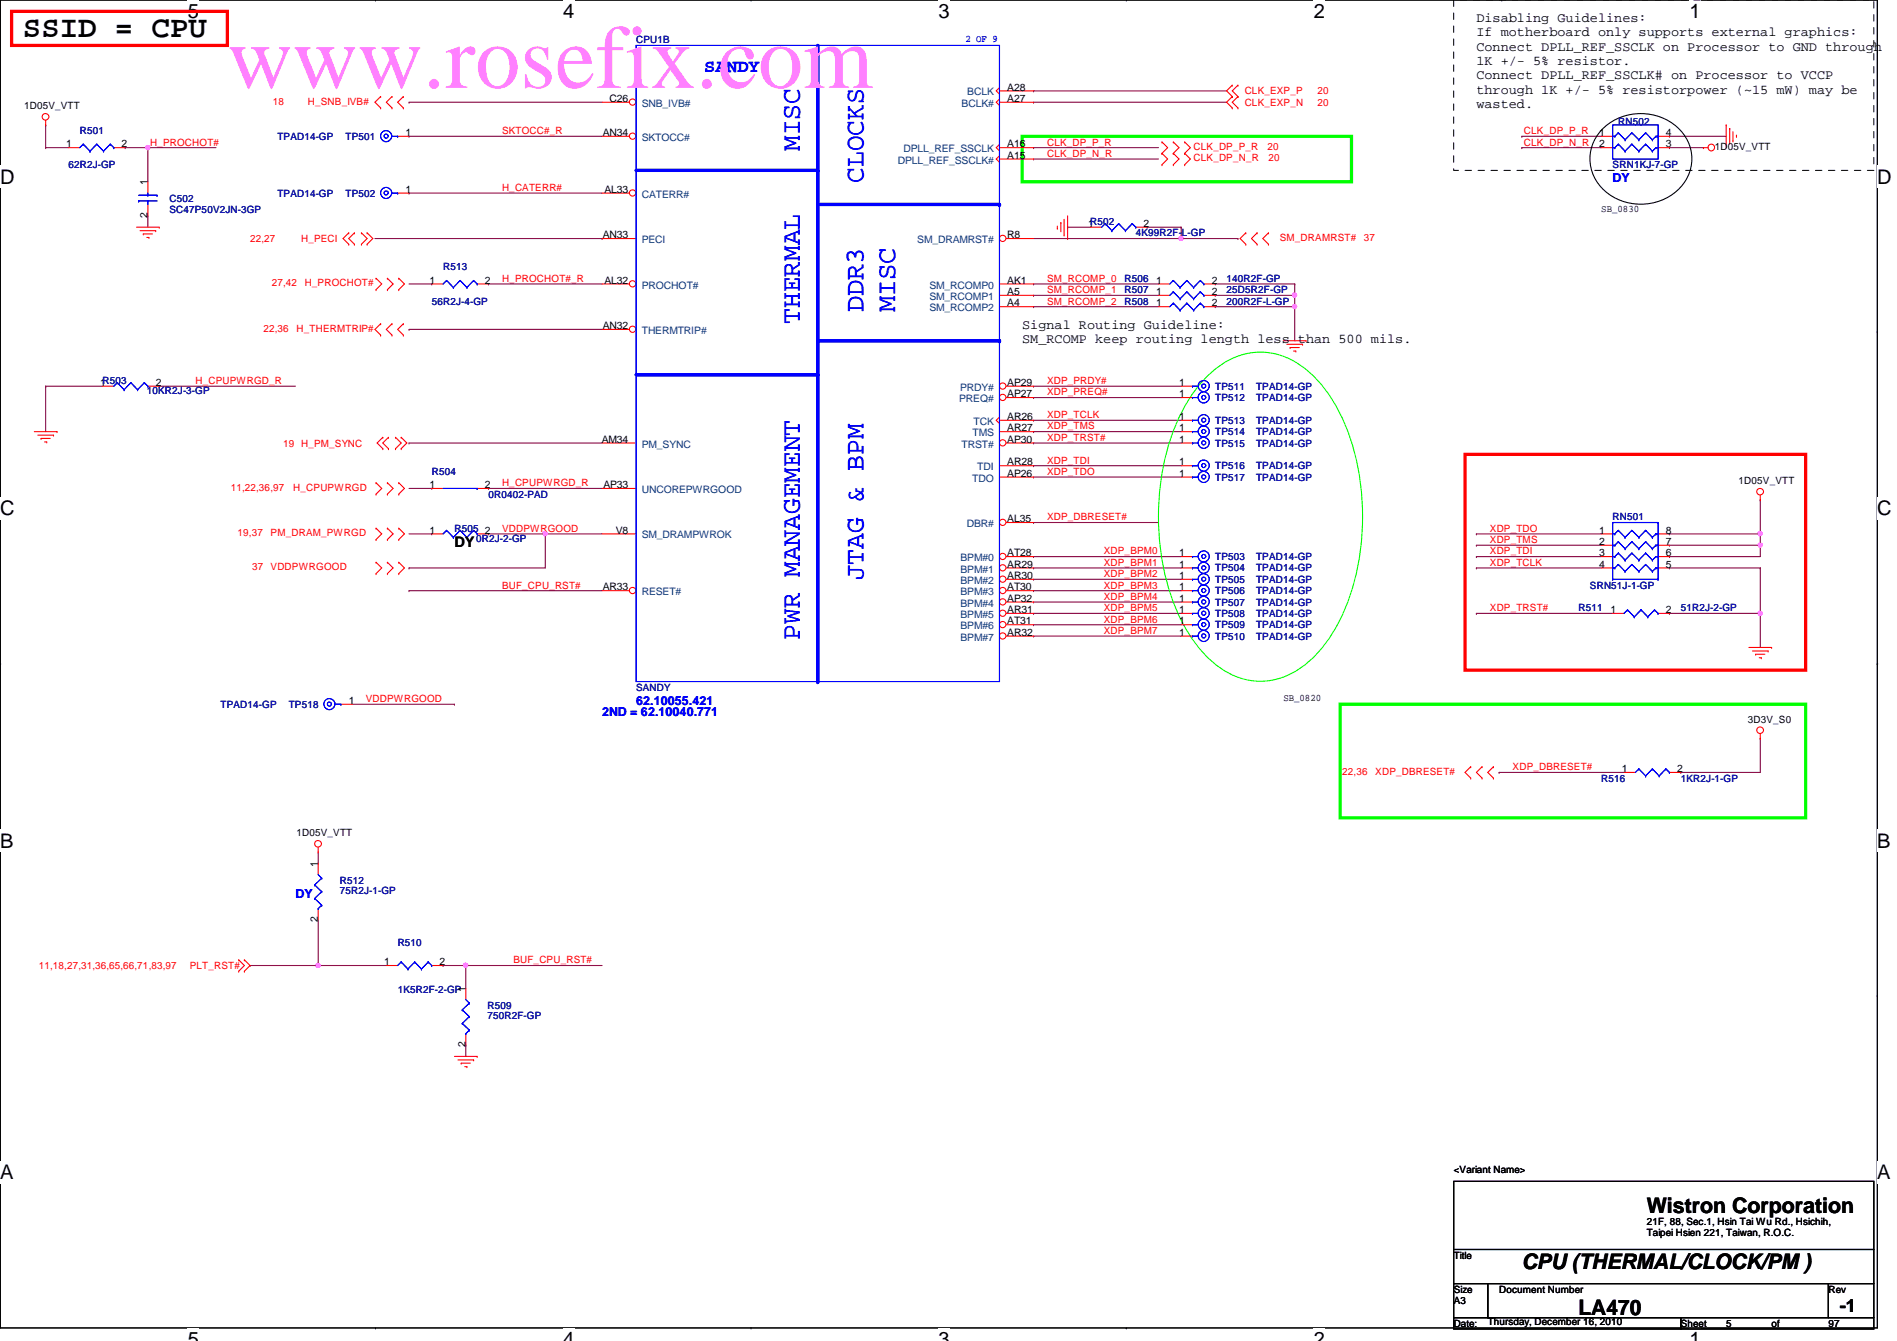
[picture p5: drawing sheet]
<svg xmlns="http://www.w3.org/2000/svg" width="297mm" height="210mm" viewBox="0 0 297 210" stroke-linecap="round" stroke-linejoin="round" font-family="sans-serif">
<path d="M0 0h294v207.9h-294z" fill="none" stroke="#000" stroke-width=".17"/>
<g fill="#fff">
<path d="M29.4 0h1.8v3.5h-1.8z"/>
<path d="M29.4 207.9h1.8v2h-1.8z"/>
</g>
<path d="M58.8 0h.1M58.8 207.9h.1" fill="none" stroke="#000" stroke-width=".17"/>
<g fill="#fff">
<path d="M88.2 0h1.7v3.5h-1.7z"/>
<path d="M88.2 207.9h1.7v2h-1.7z"/>
</g>
<path d="M117.6 0h.1M117.6 207.9h.1" fill="none" stroke="#000" stroke-width=".17"/>
<g fill="#fff">
<path d="M147 0h1.7v3.5h-1.7z"/>
<path d="M147 207.9h1.7v2h-1.7z"/>
</g>
<path d="M176.4 0h.1M176.4 207.9h.1" fill="none" stroke="#000" stroke-width=".17"/>
<g fill="#fff">
<path d="M205.7 0h1.8v3.5h-1.8z"/>
<path d="M205.7 207.9h1.8v2h-1.8z"/>
</g>
<path d="M235.2 0h.1M235.2 207.9h.1" fill="none" stroke="#000" stroke-width=".17"/>
<g fill="#fff">
<path d="M264.5 0h1.8v3.5h-1.8z"/>
<path d="M264.5 207.9h1.8v2h-1.8z"/>
<path d="M0 26h2.3v3.4h-2.3z"/>
<path d="M294 26h2.2v3.4h-2.2z"/>
<path d="M0 77.9h2.3v3.5h-2.3z"/>
<path d="M294 77.9h2.2v3.5h-2.2z"/>
</g>
<path d="M0 51.9h.1M294 51.9h.1" fill="none" stroke="#000" stroke-width=".17"/>
<g fill="#fff">
<path d="M0 129.9h2.1v3.4h-2.1z"/>
<path d="M294 129.9h2v3.4h-2z"/>
</g>
<path d="M0 103.9h.1M294 103.9h.1" fill="none" stroke="#000" stroke-width=".17"/>
<path d="M0 103.9h.1M294 103.9h.1" fill="none" stroke="#000" stroke-width=".16"/>
<g fill="#fff">
<path d="M0 181.8h2.1v3.5h-2.1z"/>
<path d="M294 181.8h2v3.5h-2z"/>
</g>
<path d="M0 155.9h.1M294 155.9h.1" fill="none" stroke="#000" stroke-width=".17"/>
<path d="M64 69.3h.1M64 69.3h30.3M64 83.6h3.6M67.6 83.6h.1M85.4 83.6h.1M85.4 83.6h8.9" fill="none" stroke="#800040" stroke-width=".17"/>
<circle cx="85.4" cy="83.5" r=".32" fill="#f0f"/>
<circle cx="85.4" cy="83.5" r=".32" fill="none" stroke="#f0f" stroke-width=".17"/>
<g fill="none" stroke="#800040" stroke-width=".17">
<path d="M64 21.3h.1M64 30.2h.1M64 21.3h30.3M64 30.2h30.3M64 51.6h.1M64 51.6h30.3M64 44.4h3.6M67.6 44.4h.1M161.8 44.4h.1M161.8 46.2h.1M161.8 48h.1M161.8 44.4h19.6"/>
<path d="M161.8 46.2h19.6M161.8 48h19.6M190.3 44.4h.1M190.3 46.2h.1M190.3 48h.1M190.3 44.4h12.4M190.3 48h12.4M202.7 44.4h.1M202.7 48h.1M202.7 44.4v1.8h-12.4M202.7 48v5.3"/>
</g>
<circle cx="202.7" cy="48" r=".32" fill="#f0f"/>
<circle cx="202.7" cy="48" r=".32" fill="none" stroke="#f0f" stroke-width=".17"/>
<path d="M202.7 46.2h.1M202.7 46.2v1.8" fill="none" stroke="#800040" stroke-width=".17"/>
<circle cx="202.7" cy="46.2" r=".32" fill="#f0f"/>
<circle cx="202.7" cy="46.2" r=".32" fill="none" stroke="#f0f" stroke-width=".17"/>
<path d="M231.2 96h.1M231.2 88.9h.1M231.2 96h21.3M231.2 88.9h19.5M261.4 88.9h.1M261.4 88.9h14.2M275.6 96h.1M275.6 96v5.3" fill="none" stroke="#800040" stroke-width=".17"/>
<circle cx="275.6" cy="96" r=".32" fill="#f0f"/>
<circle cx="275.6" cy="96" r=".32" fill="none" stroke="#f0f" stroke-width=".17"/>
<path d="M261.4 87.1h.1M275.6 85.3h.1M275.6 85.3v1.8h-14.2" fill="none" stroke="#800040" stroke-width=".17"/>
<circle cx="275.6" cy="85.3" r=".32" fill="#f0f"/>
<circle cx="275.6" cy="85.3" r=".32" fill="none" stroke="#f0f" stroke-width=".17"/>
<path d="M261.4 85.3h.1M275.6 83.6h.1M275.6 83.6v1.7h-14.2" fill="none" stroke="#800040" stroke-width=".17"/>
<circle cx="275.6" cy="83.5" r=".32" fill="#f0f"/>
<circle cx="275.6" cy="83.5" r=".32" fill="none" stroke="#f0f" stroke-width=".17"/>
<g fill="none" stroke="#800040" stroke-width=".17">
<path d="M7.2 19.6h.1M7.2 19.6v3.5M161.8 14.2h.1M161.8 16h.1M161.8 14.2h30.3M161.8 16h30.3M7.2 23.1h.1M7.2 23.1h3.5M23.2 23.1h.1M23.2 23.1h10.6M161.8 24.9h.1M161.8 23.1h.1"/>
<path d="M161.8 23.1h19.6M161.8 24.9h19.6M76.5 44.4h.1M76.5 44.4h17.8M7.2 60.5h.1M7.2 60.5h8.8M7.2 60.5v7.1M24.9 60.5h.1M24.9 60.5h21.4M64 76.5h3.6M67.6 76.5h.1M76.5 76.5h.1"/>
<path d="M76.5 76.5h17.8M161.8 60.5h.1M161.8 62.2h.1M161.8 65.8h.1M161.8 67.6h.1M161.8 69.3h.1M161.8 72.9h.1M161.8 74.7h.1M161.8 60.5h23.2M161.8 62.2h23.2M161.8 65.8h23.2M161.8 67.6h23.2"/>
<path d="M161.8 69.3h23.2M161.8 72.9h23.2M161.8 74.7h23.2M275.6 78.2h.1M275.6 78.2v5.4h-14.2M64 92.5h.1M64 92.5h30.3M161.8 81.8h.1M161.8 88.9h.1M161.8 90.7h.1M161.8 92.5h.1M161.8 87.1h.1"/>
<path d="M161.8 94.2h.1M161.8 96h.1M161.8 97.8h.1M161.8 99.6h.1M161.8 81.8h19.6M161.8 96h23.2M161.8 92.5h23.2M161.8 88.9h23.2M161.8 90.7h23.2M161.8 87.1h23.2M161.8 94.2h23.2M161.8 97.8h23.2"/>
<path d="M161.8 99.6h23.2M261.4 83.6h.1M261.4 96h.1M275.6 88.9h.1M275.6 88.9v7.1h-14.2M69.4 151.1h.1M69.4 151.1h24.9M72.9 151.1h.1M72.9 151.1v3.6M72.9 163.6h.1M72.9 163.6v1.8"/>
</g>
<circle cx="72.9" cy="151.1" r=".32" fill="#f0f"/>
<circle cx="72.9" cy="151.1" r=".32" fill="none" stroke="#f0f" stroke-width=".17"/>
<path d="M161.8 37.3h23.2M185 37.3h.1M64 88.9h.1M76.5 83.6h.1M76.5 83.6h8.9M85.4 83.6h.1M85.4 83.6v5.3h-21.4" fill="none" stroke="#800040" stroke-width=".17"/>
<circle cx="184.9" cy="37.3" r=".32" fill="#f0f"/>
<circle cx="184.9" cy="37.3" r=".32" fill="none" stroke="#f0f" stroke-width=".17"/>
<g fill="none" stroke="#800040" stroke-width=".17">
<path d="M23.2 33.8h.1M23.2 23.1h.1M23.2 23.1v5.3M23.2 33.8v1.8M167.2 35.6h.1M167.2 35.6h3.5M179.6 35.6h.1M179.6 35.6h5.4M185 35.6h.1M185 35.6v1.7h8.8M193.8 37.3h.1M238.3 21.3h.1"/>
<path d="M238.3 23.1h.1M238.3 21.3h12.4M238.3 23.1h12.4M261.4 21.3h.1M261.4 23.1h.1M261.4 21.3h8.9M261.4 23.1h5.3M275.6 115.6h.1M275.6 115.6v5.3h-12.4M234.7 120.9h.1M234.7 120.9h19.6M263.2 120.9h.1"/>
</g>
<circle cx="23.1" cy="23.1" r=".32" fill="#f0f"/>
<circle cx="23.1" cy="23.1" r=".32" fill="none" stroke="#f0f" stroke-width=".17"/>
<path d="M19.6 23.1h.1M19.6 23.1h3.6M58.7 37.3h35.6M94.3 37.3h.1M231.2 87.1h.1M231.2 83.6h.1M231.2 85.3h.1M231.2 87.1h19.5M231.2 83.6h19.5M231.2 85.3h19.5M49.8 151.1h.1M49.8 151.1h10.7" fill="none" stroke="#800040" stroke-width=".17"/>
<circle cx="49.8" cy="151.1" r=".32" fill="#f0f"/>
<circle cx="49.8" cy="151.1" r=".32" fill="none" stroke="#f0f" stroke-width=".17"/>
<path d="M64 16h.1M64 16h30.3M55.2 110.2h16M71.2 110.2h.1M49.8 135.1h.1M49.8 133.3v1.8M39.2 151.1h.1M39.2 151.1h10.6M49.8 151.1h.1M49.8 144v7.1" fill="none" stroke="#800040" stroke-width=".17"/>
<g fill="none" stroke="#f00" stroke-width=".17">
<path d="M7.2 19.6h.1M7.2 18.8v.8M59.6 16.9h.1M59.6 15.1h.1M59.6 15.1l-.9 .9 .9 .9M61.4 15.1h.1M61.4 16.9h.1M61.4 15.1l-.9 .9 .9 .9M63.2 16.9h.1M63.2 15.1h.1M63.2 15.1l-.9 .9 .9 .9M193 13.3h.1"/>
<path d="M193 15.1h.1M193 16.9h.1M193 13.3l-.9 .9 .9 .9M193 15.1l-.9 .9 .9 .9M193.8 15.1h.1M193.8 13.3h.1M193.8 16.9h.1M193.8 13.3l-.8 .9 .8 .9M193.8 15.1l-.8 .9 .8 .9M270.3 19.6h.1M270.3 19.6v3.5M10.7 23.1h1.8"/>
<path d="M17.8 23.1h1.8M21.4 35.6h3.5M21.9 36.1h2.5M22.4 36.6h.1M22.4 36.6h1.5M23 37.2h.3M23.3 37.2h.1M24.4 36.1h.1M24.9 35.6h.1M54.6 38.2h.1M54.6 36.4h.1M54.6 36.4l-.9 .9 .9 .9"/>
<path d="M55.5 36.4h.1M55.5 38.2h.1M55.5 36.4l-.9 .9 .9 .9M56.6 38.2h.1M56.6 36.4h.1M56.6 36.4l.9 .9-.9 .9M57.5 38.2h.1M57.5 36.4h.1M57.5 36.4l.9 .9-.9 .9M165.6 35.7h.1M165.6 35.4v.3M166.1 34.8h.1"/>
<path d="M166.1 34.8v1.5M166.6 36.8h.1M166.6 34.3v2.5M167.2 37.3h.1M167.2 33.8v3.5M170.7 35.6h1.8M177.8 35.6h1.8M181.9 25.8h.1M181.9 24h.1M181.9 22.2h.1M181.9 22.2l.9 .9-.9 .9M181.9 24l.9 .9-.9 .9"/>
<path d="M183.7 24h.1M183.7 25.8h.1M183.7 22.2h.1M183.7 24l.9 .9-.9 .9M183.7 22.2l.9 .9-.9 .9M185.5 25.8h.1M185.5 24h.1M185.5 22.2h.1M185.5 22.2l.9 .9-.9 .9M185.5 24l.9 .9-.9 .9M195.1 36.4h.1M195.1 38.2h.1"/>
<path d="M195.1 36.4l-.9 .9 .9 .9M196.8 38.2h.1M196.8 36.4h.1M196.8 36.4l-.8 .9 .8 .9M198.6 36.4h.1M198.6 38.2h.1M198.6 36.4l-.9 .9 .9 .9M250.7 23.1h1.8M250.7 21.3h1.8M259.6 23.1h1.8M259.6 21.3h1.8M266.7 23.1h.1"/>
<path d="M266.7 23.1h.8M270.8 20.1h.1M270.8 20.1v2.5M271.4 22.1h.1M271.4 20.6v1.5M271.9 21.2h.1M271.9 21.2v.3M58.9 45.3h.1M58.9 43.6h.1M58.9 43.6l.9 .8-.9 .9M59.6 52.5h.1M59.6 50.7h.1"/>
<path d="M59.6 50.7l-.9 .9 .9 .9M60.7 43.6h.1M60.7 45.3h.1M60.7 43.6l.8 .8-.8 .9M61.4 50.7h.1M61.4 52.5h.1M61.4 50.7l-.9 .9 .9 .9M62.4 45.3h.1M62.4 43.6h.1M62.4 43.6l.9 .8-.9 .9M63.2 52.5h.1M63.2 50.7h.1"/>
<path d="M63.2 50.7l-.9 .9 .9 .9M156.5 46.2h5.3M156.5 48h5.3M181.4 46.2h1.8M188.5 46.2h1.8M201 53.3h3.5M201.5 53.9h2.5M202 54.4h.1M202 54.4h1.5M202.6 54.9h.3M202.9 54.9h.1M204 53.9h.1"/>
<path d="M204.5 53.3h.1M5.4 67.6h3.5M5.9 68.1h2.5M6.4 68.6h.1M6.4 68.6h1.5M7 69.2h.3M7.3 69.2h.1M8.4 68.1h.1M8.9 67.6h.1M58.9 77.3h.1M58.9 75.6h.1M58.9 75.6l.9 .9-.9 .8"/>
<path d="M59.9 70.2h.1M59.9 68.5h.1M59.9 68.5l-.8 .8 .8 .9M60.7 75.6h.1M60.7 77.3h.1M60.7 75.6l.8 .9-.8 .8M60.8 68.5h.1M60.8 70.2h.1M60.8 68.5l-.9 .8 .9 .9M61.9 70.2h.1M61.9 68.5h.1M61.9 68.5l.9 .8-.9 .9"/>
<path d="M62.4 77.3h.1M62.4 75.6h.1M62.4 75.6l.9 .9-.9 .8M62.8 70.2h.1M62.8 68.5h.1M62.8 68.5l.9 .8-.9 .9M67.6 76.5h1.8M74.7 76.5h1.8M185 60.5h1.7M185 72.9h1.7M275.6 78.2h.1M275.6 77.5v.7"/>
<path d="M58.9 84.5h.1M58.9 82.7h.1M58.9 89.8h.1M58.9 88h.1M58.9 82.7l.9 .9-.9 .9M58.9 88l.9 .9-.9 .9M60.7 82.7h.1M60.7 84.5h.1M60.7 88h.1M60.7 89.8h.1M60.7 82.7l.8 .9-.8 .9M60.7 88l.8 .9-.8 .9"/>
<path d="M62.4 84.5h.1M62.4 82.7h.1M62.4 89.8h.1M62.4 88h.1M62.4 82.7l.9 .9-.9 .9M62.4 88l.9 .9-.9 .9M185 96h1.7M185 92.5h1.7M185 88.9h1.7M252.5 96h1.8M259.6 96h1.8M53.4 110.2h1.8"/>
<path d="M273.9 101.3h3.5M274.4 101.9h2.5M274.9 102.4h.1M274.9 102.4h1.4M275.5 103h.3M275.6 115.6h.1M275.6 114.9v.7M275.8 103h.1M276.9 101.9h.1M277.4 101.3h.1M49.8 133.3h.1M49.8 132.6v.7"/>
<path d="M230.3 121.8h.1M230.3 120h.1M230.3 120l-.9 .9 .9 .9M232.1 120h.1M232.1 121.8h.1M232.1 120l-.9 .9 .9 .9M233.8 121.8h.1M233.8 120h.1M233.8 120l-.8 .9 .8 .9M37.4 152h.1M37.4 150.2h.1M37.4 150.2l.9 .9-.9 .9"/>
<path d="M38.3 150.2h.1M38.3 152h.1M38.3 150.2l.9 .9-.9 .9M71.2 165.4h3.5M71.7 165.9h2.5M72.2 166.4h.1M72.2 166.4h1.5M72.8 167h.3M73.1 167h.1M74.2 165.9h.1M74.7 165.4h.1"/>
<circle cx="7.1" cy="18.3" r=".52"/>
<circle cx="268" cy="23.1" r=".52"/>
<circle cx="275.6" cy="77" r=".52"/>
<circle cx="275.6" cy="114.3" r=".52"/>
<circle cx="49.8" cy="132.1" r=".52"/>
</g>
<path d="M250.9 20.2a8.5 8.5 0 0 1 13.3 1.7 6.7 6.7 0 0 1-2.9 8.9 8.4 8.4 0 0 1-11.6-2.9 6.5 6.5 0 0 1 1.2-7.7zM227.6 184.9h65.8v10.7h-65.8zM227.6 195.6h65.8v5.3h-65.8zM227.6 200.9h5.4v5.3h-5.4zM227.6 206.2h35.6v1.8h-35.6zM233 200.9h53.3v5.3h-53.3zM263.2 206.2h30.2v1.8h-30.2zM286.3 200.9h7.1v5.3h-7.1z" fill="none" stroke="#000" stroke-width=".17"/>
<path d="M1.8 1.8h33.8v5.3h-33.8zM229.4 71.1h53.3v33.8h-53.3z" fill="none" stroke="#f00" stroke-width=".51"/>
<path d="M160.1 21.3h51.5v7.1h-51.5zM209.8 110.2h72.9v17.8h-72.9z" fill="none" stroke="#0f0" stroke-width=".51"/>
<path d="M227.6 0h65.8v26.7h-65.8z" fill="none" stroke="#000" stroke-width=".16" stroke-dasharray="1 1 1 1 1 1 1 1"/>
<path d="M188.6 59.4a11.5 11.5 0 0 1 11.5-3.9 15.9 15.9 0 0 1 9 7.9 37.9 37.9 0 0 1 3.4 26 27.6 27.6 0 0 1-6.3 13 11.5 11.5 0 0 1-11.6 3.9 15.9 15.9 0 0 1-9-8 38 38 0 0 1-3.3-26 27.6 27.6 0 0 1 6.3-12.9z" fill="none" stroke="#0f0" stroke-width=".17"/>
<g fill="none" stroke="#00f" stroke-width=".17">
<path d="M252.5 19.6h7.1v5.3h-7.1zM13 22.6h.1M13 22.6l-.5 .5M13 22.6l1.1 1.1M14.1 23.7h.1M15.2 22.6h.1M15.2 22.6l-1.1 1.1M15.2 22.6l1 1.1M16.2 23.7h.1M17.3 22.6h.1M17.3 22.6l-1.1 1.1M17.3 22.6l.5 .5"/>
<path d="M17.8 23.1h.1M173.1 35h.1M173.1 35l-.6 .6M173.1 35l1 1.1M174.1 36.1h.1M175.2 35h.1M175.2 35l-1.1 1.1M175.2 35l1 1.1M176.2 36.1h.1M177.3 35h.1M177.3 35l-1.1 1.1M177.3 35l.5 .6"/>
<path d="M177.8 35.6h.1M252.5 23.1h.1M252.5 21.3h.4M252.5 23.1h.4M252.9 21.3h.1M252.9 23.1h.1M253.4 20.8h.1M253.4 22.6h.1M253.4 20.8l-.5 .5M253.4 20.8l1.1 1.1M253.4 22.6l1.1 1.1M253.4 22.6l-.5 .5"/>
<path d="M254.5 21.9h.1M254.5 23.7h.1M255.5 20.8h.1M255.5 22.6h.1M255.5 20.8l-1 1.1M255.5 20.8l1.1 1.1M255.5 22.6l1.1 1.1M255.5 22.6l-1 1.1M256.6 21.9h.1M256.6 23.7h.1M257.7 20.8h.1M257.7 22.6h.1"/>
<path d="M257.7 20.8l-1.1 1.1M257.7 20.8l1 1.1M257.7 22.6l1 1.1M257.7 22.6l-1.1 1.1M258.7 21.9h.1M258.7 23.7h.1M259.3 21.3h.1M259.3 23.1h.1M259.3 21.3h.3M259.3 21.3l-.6 .6M259.3 23.1h.3M259.3 23.1l-.6 .6"/>
<path d="M259.6 21.3h.1M183.7 45.7h.1M183.7 45.7l-.5 .5M183.7 45.7l1.1 1.1M184.8 46.8h.1M185.8 45.7h.1M185.8 45.7l-1 1.1M185.8 45.7l1.1 1.1M186.9 46.8h.1M188 45.7h.1M188 45.7l-1.1 1.1M188 45.7l.5 .5"/>
<path d="M188.5 46.2h.1M69.4 76.5h5.3M74.7 76.5h.1M186.7 60.5h.1M186.7 72.9h.1M186.7 60.5h.9M186.7 72.9h.9M186.7 96h.1M186.7 92.5h.1M186.7 88.9h.1M186.7 96h.9M186.7 92.5h.9"/>
<path d="M186.7 88.9h.9M254.8 95.5h.1M254.8 95.5l-.5 .5M254.8 95.5l1.1 1.1M255.9 96.6h.1M257 95.5h.1M257 95.5l-1.1 1.1M257 95.5l1 1.1M258 96.6h.1M259.1 95.5h.1M259.1 95.5l-1.1 1.1M259.1 95.5l.5 .5"/>
<path d="M259.6 96h.1M52.5 110.2h.9M53.4 110.2h.1"/>
<circle cx="188.5" cy="72.9" r=".32"/>
<circle cx="188.5" cy="60.4" r=".32"/>
<circle cx="188.5" cy="72.9" r=".87"/>
<circle cx="188.5" cy="60.4" r=".87"/>
<circle cx="188.5" cy="88.9" r=".32"/>
<circle cx="188.5" cy="96" r=".32"/>
<circle cx="188.5" cy="92.4" r=".32"/>
<circle cx="188.5" cy="88.9" r=".87"/>
<circle cx="188.5" cy="96" r=".87"/>
<circle cx="188.5" cy="92.4" r=".87"/>
<circle cx="51.6" cy="110.2" r=".32"/>
<circle cx="51.6" cy="110.2" r=".87"/>
</g>
<circle cx="157" cy="37.3" r=".5" fill="#fff"/>
<g fill="none" stroke="#f00" stroke-width=".17">
<path d="M156.5 15.5l-.5 .5 .5 .5M156.5 16h5.3M156.5 13.7l-.5 .5 .5 .5M156.5 14.2h5.3M156.5 24.4l-.5 .5 .5 .5M156.5 24.9h5.3M156.5 22.6l-.5 .5 .5 .5M156.5 23.1h5.3M157.6 37.3h4.2M156.5 44.4h5.3"/>
<circle cx="157" cy="37.3" r=".5"/>
</g>
<circle cx="99.1" cy="30.2" r=".5" fill="#fff"/>
<g fill="none" stroke="#f00" stroke-width=".17">
<path d="M94.3 30.2h4.2M94.3 37.3h5.3"/>
<circle cx="99.1" cy="30.2" r=".5"/>
</g>
<circle cx="99.1" cy="44.4" r=".5" fill="#fff"/>
<g fill="none" stroke="#f00" stroke-width=".17">
<path d="M94.3 44.4h4.2"/>
<circle cx="99.1" cy="44.4" r=".5"/>
</g>
<circle cx="99.1" cy="51.5" r=".5" fill="#fff"/>
<g fill="none" stroke="#f00" stroke-width=".17">
<path d="M94.3 51.6h4.2M94.3 83.6h5.3"/>
<circle cx="99.1" cy="51.5" r=".5"/>
</g>
<circle cx="99.1" cy="92.4" r=".5" fill="#fff"/>
<g fill="none" stroke="#f00" stroke-width=".17">
<path d="M94.3 92.5h4.2"/>
<circle cx="99.1" cy="92.4" r=".5"/>
</g>
<circle cx="157" cy="60.4" r=".5" fill="#fff"/>
<g fill="none" stroke="#f00" stroke-width=".17">
<path d="M157.6 60.5h4.2"/>
<circle cx="157" cy="60.4" r=".5"/>
</g>
<circle cx="157" cy="62.2" r=".5" fill="#fff"/>
<g fill="none" stroke="#f00" stroke-width=".17">
<path d="M156.5 65.3l-.5 .5 .5 .5M156.5 65.8h5.3M156.5 67.6h5.3M157.6 62.2h4.2"/>
<circle cx="157" cy="62.2" r=".5"/>
</g>
<circle cx="157" cy="69.3" r=".5" fill="#fff"/>
<g fill="none" stroke="#f00" stroke-width=".17">
<path d="M156.5 72.9h5.3M156.5 74.7h5.3M157.6 69.3h4.2"/>
<circle cx="157" cy="69.3" r=".5"/>
</g>
<circle cx="157" cy="81.8" r=".5" fill="#fff"/>
<g fill="none" stroke="#f00" stroke-width=".17">
<path d="M157.6 81.8h4.2"/>
<circle cx="157" cy="81.8" r=".5"/>
</g>
<circle cx="157" cy="87.1" r=".5" fill="#fff"/>
<g fill="none" stroke="#f00" stroke-width=".17">
<path d="M157.6 87.1h4.2"/>
<circle cx="157" cy="87.1" r=".5"/>
</g>
<circle cx="157" cy="88.9" r=".5" fill="#fff"/>
<g fill="none" stroke="#f00" stroke-width=".17">
<path d="M157.6 88.9h4.2"/>
<circle cx="157" cy="88.9" r=".5"/>
</g>
<circle cx="157" cy="90.7" r=".5" fill="#fff"/>
<g fill="none" stroke="#f00" stroke-width=".17">
<path d="M157.6 90.7h4.2"/>
<circle cx="157" cy="90.7" r=".5"/>
</g>
<circle cx="157" cy="92.4" r=".5" fill="#fff"/>
<g fill="none" stroke="#f00" stroke-width=".17">
<path d="M157.6 92.5h4.2"/>
<circle cx="157" cy="92.4" r=".5"/>
</g>
<circle cx="157" cy="94.2" r=".5" fill="#fff"/>
<g fill="none" stroke="#f00" stroke-width=".17">
<path d="M157.6 94.2h4.2"/>
<circle cx="157" cy="94.2" r=".5"/>
</g>
<circle cx="157" cy="96" r=".5" fill="#fff"/>
<g fill="none" stroke="#f00" stroke-width=".17">
<path d="M157.6 96h4.2"/>
<circle cx="157" cy="96" r=".5"/>
</g>
<circle cx="157" cy="97.8" r=".5" fill="#fff"/>
<g fill="none" stroke="#f00" stroke-width=".17">
<path d="M157.6 97.8h4.2"/>
<circle cx="157" cy="97.8" r=".5"/>
</g>
<circle cx="157" cy="99.5" r=".5" fill="#fff"/>
<g fill="none" stroke="#f00" stroke-width=".17">
<path d="M94.3 69.3h5.3M157.6 99.6h4.2"/>
<circle cx="157" cy="99.5" r=".5"/>
</g>
<circle cx="99.1" cy="21.3" r=".5" fill="#fff"/>
<g fill="none" stroke="#f00" stroke-width=".17">
<path d="M94.3 21.3h4.2"/>
<circle cx="99.1" cy="21.3" r=".5"/>
</g>
<circle cx="99.1" cy="16" r=".5" fill="#fff"/>
<g fill="none" stroke="#f00" stroke-width=".17">
<path d="M94.3 16h4.2M94.3 76.5h5.3"/>
<circle cx="99.1" cy="16" r=".5"/>
</g>
<path d="M99.6 7.1h56.9v99.6h-56.9z" fill="none" stroke="#00f" stroke-width=".17"/>
<path d="M128.1 7.1v99.6" fill="none" stroke="#00f" stroke-width=".51"/>
<circle cx="128.1" cy="106.7" r=".25" fill="#00f"/>
<path d="M128.1 32h28.4" fill="none" stroke="#00f" stroke-width=".51"/>
<circle cx="156.5" cy="32" r=".25" fill="#00f"/>
<path d="M99.6 26.7h28.5" fill="none" stroke="#00f" stroke-width=".51"/>
<circle cx="128.1" cy="26.7" r=".25" fill="#00f"/>
<path d="M99.6 58.7h28.5" fill="none" stroke="#00f" stroke-width=".51"/>
<circle cx="128.1" cy="58.7" r=".25" fill="#00f"/>
<path d="M128.1 53.3h28.4" fill="none" stroke="#00f" stroke-width=".51"/>
<circle cx="156.5" cy="53.3" r=".25" fill="#00f"/>
<path d="M99.6 7.1h56.9v99.6h-56.9z" fill="none" stroke="#00f" stroke-width=".17"/>
<path d="M128.1 7.1v99.6" fill="none" stroke="#00f" stroke-width=".51"/>
<circle cx="128.1" cy="106.7" r=".25" fill="#00f"/>
<path d="M128.1 32h28.4" fill="none" stroke="#00f" stroke-width=".51"/>
<circle cx="156.5" cy="32" r=".25" fill="#00f"/>
<path d="M99.6 26.7h28.5" fill="none" stroke="#00f" stroke-width=".51"/>
<circle cx="128.1" cy="26.7" r=".25" fill="#00f"/>
<path d="M99.6 58.7h28.5" fill="none" stroke="#00f" stroke-width=".51"/>
<circle cx="128.1" cy="58.7" r=".25" fill="#00f"/>
<path d="M128.1 53.3h28.4" fill="none" stroke="#00f" stroke-width=".51"/>
<circle cx="156.5" cy="53.3" r=".25" fill="#00f"/>
<g fill="none" stroke="#f00" stroke-width=".17">
<path d="M23.2 28.4v1.8M23.2 32v1.8M62.3 21.3h1.7M62.3 30.2h1.7M67.6 44.4h1.8M74.7 44.4h1.8M181.4 44.4h1.8M181.4 48h1.8M188.5 44.4h1.8M188.5 48h1.8M16 60.5h1.8M23.2 60.5h1.7"/>
<path d="M185 69.3h1.7M185 65.8h1.7M185 62.2h1.7M185 74.7h1.7M185 67.6h1.7M67.6 83.6h1.8M74.7 83.6h1.8M185 97.8h1.7M185 94.2h1.7M185 90.7h1.7M185 99.6h1.7M185 87.1h1.7"/>
<path d="M250.7 83.6h1.8M250.7 85.3h1.8M250.7 87.1h1.8M250.7 88.9h1.8M259.6 83.6h1.8M259.6 85.3h1.8M259.6 87.1h1.8M259.6 88.9h1.8M49.8 135.1v1.8M254.3 120.9h1.8M261.4 120.9h1.8M49.8 142.2v1.8"/>
<path d="M60.5 151.1h1.8M67.6 151.1h1.8M72.9 154.7v1.8M72.9 161.8v1.8"/>
</g>
<g fill="none" stroke="#00f" stroke-width=".17">
<path d="M21.7 31.5h.1M21.7 30.6h2.9M21.7 31.5h2.9M23.2 30.6h.1M23.2 31.5h.1M23.2 30.2v.4M23.2 31.5v.5M24.6 30.6h.1M61.4 21.3h.9M61.4 30.2h.9M62.3 21.3h.1M62.3 30.2h.1"/>
<path d="M18.4 59.9h.1M18.4 59.9l-.6 .6M18.4 59.9l1 1.1M20.5 59.9h.1M20.5 59.9l-1.1 1.1M20.5 59.9l1 1.1M22.6 59.9h.1M22.6 59.9l-1.1 1.1M22.6 59.9l.6 .6M69.9 43.9h.1M69.9 43.9l-.5 .5M69.9 43.9l1.1 1.1"/>
<path d="M71 45h.1M72 43.9h.1M72 43.9l-1 1.1M72 43.9l1.1 1.1M73.1 45h.1M74.2 43.9h.1M74.2 43.9l-1.1 1.1M74.2 43.9l.5 .5M74.7 44.4h.1M183.7 47.5h.1M183.7 43.9h.1M183.7 47.5l-.5 .5"/>
<path d="M183.7 47.5l1.1 1.1M183.7 43.9l-.5 .5M183.7 43.9l1.1 1.1M184.8 48.6h.1M184.8 45h.1M185.8 47.5h.1M185.8 43.9h.1M185.8 47.5l-1 1.1M185.8 47.5l1.1 1.1M185.8 43.9l-1 1.1M185.8 43.9l1.1 1.1M186.9 48.6h.1"/>
<path d="M186.9 45h.1M188 47.5h.1M188 43.9h.1M188 47.5l-1.1 1.1M188 47.5l.5 .5M188 43.9l-1.1 1.1M188 43.9l.5 .5M188.5 48h.1M188.5 44.4h.1M19.4 61h.1M21.5 61h.1M23.2 60.5h.1"/>
<path d="M186.7 69.3h.1M186.7 65.8h.1M186.7 62.2h.1M186.7 74.7h.1M186.7 67.6h.1M186.7 69.3h.9M186.7 65.8h.9M186.7 62.2h.9M186.7 74.7h.9M186.7 67.6h.9M69.9 83h.1M69.9 83l-.5 .6"/>
<path d="M69.9 83l1.1 1.1M71 84.1h.1M72 83h.1M72 83l-1 1.1M72 83l1.1 1.1M73.1 84.1h.1M74.2 83h.1M74.2 83l-1.1 1.1M74.2 83l.5 .6M74.7 83.6h.1M186.7 97.8h.1M186.7 94.2h.1"/>
<path d="M186.7 90.7h.1M186.7 99.6h.1M186.7 87.1h.1M186.7 97.8h.9M186.7 94.2h.9M186.7 90.7h.9M186.7 99.6h.9M186.7 87.1h.9M252.5 85.3h.1M252.5 88.9h.1M252.5 81.8h.1M252.5 90.7h.1"/>
<path d="M252.5 90.7h7.1M252.5 83.6h.4M252.5 85.3h.4M252.5 87.1h.4M252.5 88.9h.4M252.5 81.8h7.1M252.5 81.8v8.9M252.9 83.6h.1M252.9 85.3h.1M252.9 87.1h.1M252.9 88.9h.1M253.4 83h.1"/>
<path d="M253.4 84.8h.1M253.4 86.6h.1M253.4 88.3h.1M253.4 83l-.5 .6M253.4 83l1.1 1.1M253.4 84.8l1.1 1.1M253.4 84.8l-.5 .5M253.4 86.6l-.5 .5M253.4 86.6l1.1 1.1M253.4 88.3l1.1 1.2M253.4 88.3l-.5 .6M254.5 84.1h.1"/>
<path d="M254.5 85.9h.1M254.5 87.7h.1M254.5 89.5h.1M255.5 83h.1M255.5 84.8h.1M255.5 86.6h.1M255.5 88.3h.1M255.5 83l-1 1.1M255.5 83l1.1 1.1M255.5 84.8l1.1 1.1M255.5 84.8l-1 1.1M255.5 86.6l-1 1.1"/>
<path d="M255.5 86.6l1.1 1.1M255.5 88.3l1.1 1.2M255.5 88.3l-1 1.2M256.6 84.1h.1M256.6 85.9h.1M256.6 87.7h.1M256.6 89.5h.1M257.7 83h.1M257.7 84.8h.1M257.7 86.6h.1M257.7 88.3h.1M257.7 83l-1.1 1.1"/>
<path d="M257.7 83l1 1.1M257.7 84.8l1 1.1M257.7 84.8l-1.1 1.1M257.7 86.6l-1.1 1.1M257.7 86.6l1 1.1M257.7 88.3l1 1.2M257.7 88.3l-1.1 1.2M258.7 84.1h.1M258.7 85.9h.1M258.7 87.7h.1M258.7 89.5h.1M259.3 83.6h.1"/>
<path d="M259.3 85.3h.1M259.3 87.1h.1M259.3 88.9h.1M259.3 83.6h.3M259.3 83.6l-.6 .5M259.3 85.3h.3M259.3 85.3l-.6 .6M259.3 87.1h.3M259.3 87.1l-.6 .6M259.3 88.9h.3M259.3 88.9l-.6 .6M259.6 83.6h.1"/>
<path d="M259.6 87.1h.1M259.6 90.7h.1M259.6 81.8h.1M259.6 81.8v8.9M49.3 138.5h.1M49.3 138.5l1.1 1.1M49.8 136.9l.6 .6M50.4 137.5h.1M50.4 139.6h.1M50.4 137.5l-1.1 1M50.4 139.6l-1.1 1M256.6 120.4h.1"/>
<path d="M256.6 120.4l-.5 .5M256.6 120.4l1.1 1.1M257.7 121.5h.1M258.7 120.4h.1M258.7 120.4l-1 1.1M258.7 120.4l1.1 1.1M259.8 121.5h.1M260.9 120.4h.1M260.9 120.4l-1.1 1.1M260.9 120.4l.5 .5M261.4 120.9h.1M49.3 140.6h.1"/>
<path d="M49.3 140.6l1.1 1.1M49.8 142.2h.1M50.4 141.7h.1M50.4 141.7l-.6 .5M62.8 150.6h.1M62.8 150.6l-.5 .5M62.8 150.6l1.1 1.1M63.9 151.7h.1M64.9 150.6h.1M64.9 150.6l-1 1.1M64.9 150.6l1.1 1.1M66 151.7h.1"/>
<path d="M67.1 150.6h.1M67.1 150.6l-1.1 1.1M67.1 150.6l.5 .5M67.6 151.1h.1M72.4 158.1h.1M72.4 158.1l1.1 1M72.9 156.5l.6 .5M73.5 157h.1M73.5 159.1h.1M73.5 157l-1.1 1.1M73.5 159.1l-1.1 1.1M72.4 160.2h.1"/>
<path d="M72.4 160.2l1.1 1M72.9 161.8h.1M73.5 161.2h.1M73.5 161.2l-.6 .6"/>
<circle cx="60.5" cy="21.3" r=".32"/>
<circle cx="60.5" cy="30.2" r=".32"/>
<circle cx="60.5" cy="21.3" r=".87"/>
<circle cx="60.5" cy="30.2" r=".87"/>
<circle cx="188.5" cy="69.3" r=".32"/>
<circle cx="188.5" cy="65.8" r=".32"/>
<circle cx="188.5" cy="62.2" r=".32"/>
<circle cx="188.5" cy="74.6" r=".32"/>
<circle cx="188.5" cy="67.5" r=".32"/>
<circle cx="188.5" cy="74.6" r=".87"/>
<circle cx="188.5" cy="69.3" r=".87"/>
<circle cx="188.5" cy="65.8" r=".87"/>
<circle cx="188.5" cy="67.5" r=".87"/>
<circle cx="188.5" cy="62.2" r=".87"/>
<circle cx="188.5" cy="90.7" r=".32"/>
<circle cx="188.5" cy="87.1" r=".32"/>
<circle cx="188.5" cy="97.8" r=".32"/>
<circle cx="188.5" cy="99.5" r=".32"/>
<circle cx="188.5" cy="94.2" r=".32"/>
<circle cx="188.5" cy="99.5" r=".87"/>
<circle cx="188.5" cy="94.2" r=".87"/>
<circle cx="188.5" cy="97.8" r=".87"/>
<circle cx="188.5" cy="90.6" r=".87"/>
<circle cx="188.5" cy="87.1" r=".87"/>
</g>
<circle cx="85.4" cy="83.5" r=".32" fill="#f0f"/>
<circle cx="85.4" cy="83.5" r=".32" fill="none" stroke="#f0f" stroke-width=".17"/>
<circle cx="202.7" cy="48" r=".32" fill="#f0f"/>
<circle cx="202.7" cy="48" r=".32" fill="none" stroke="#f0f" stroke-width=".17"/>
<circle cx="202.7" cy="46.2" r=".32" fill="#f0f"/>
<circle cx="202.7" cy="46.2" r=".32" fill="none" stroke="#f0f" stroke-width=".17"/>
<circle cx="275.6" cy="96" r=".32" fill="#f0f"/>
<circle cx="275.6" cy="96" r=".32" fill="none" stroke="#f0f" stroke-width=".17"/>
<circle cx="275.6" cy="85.3" r=".32" fill="#f0f"/>
<circle cx="275.6" cy="85.3" r=".32" fill="none" stroke="#f0f" stroke-width=".17"/>
<circle cx="275.6" cy="83.5" r=".32" fill="#f0f"/>
<circle cx="275.6" cy="83.5" r=".32" fill="none" stroke="#f0f" stroke-width=".17"/>
<circle cx="72.9" cy="151.1" r=".32" fill="#f0f"/>
<circle cx="72.9" cy="151.1" r=".32" fill="none" stroke="#f0f" stroke-width=".17"/>
<circle cx="184.9" cy="37.3" r=".32" fill="#f0f"/>
<circle cx="184.9" cy="37.3" r=".32" fill="none" stroke="#f0f" stroke-width=".17"/>
<circle cx="23.1" cy="23.1" r=".32" fill="#f0f"/>
<circle cx="23.1" cy="23.1" r=".32" fill="none" stroke="#f0f" stroke-width=".17"/>
<circle cx="49.8" cy="151.1" r=".32" fill="#f0f"/>
<circle cx="49.8" cy="151.1" r=".32" fill="none" stroke="#f0f" stroke-width=".17"/>
<text font-size="14.1" fill="#ff80ff" x="35.6" y="13.8">www.rosefix.com</text>
<text font-size="4.8" x="3.6" y="5.8">SSID = CPU</text>
<g font-size="4.2" fill="#00f">
<text x="125.3" y="23.7" transform="rotate(-90 125.3 23.7)">MISC</text>
<text x="135.2" y="28.6" transform="rotate(-90 135.2 28.6)">CLOCKS</text>
<text x="125.3" y="50.7" transform="rotate(-90 125.3 50.7)">THERMAL</text>
<text x="135.2" y="48.9" transform="rotate(-90 135.2 48.9)">DDR3</text>
<text x="140.2" y="48.9" transform="rotate(-90 140.2 48.9)">MISC</text>
<text x="135.2" y="90.8" transform="rotate(-90 135.2 90.8)">JTAG &amp; BPM</text>
<text x="125.3" y="100.1" transform="rotate(-90 125.3 100.1)">PWR MANAGEMENT</text>
</g>
<g font-size="3.3">
<text x="257.8" y="189.8">Wistron Corporation</text>
<text x="238.3" y="198.6">CPU (THERMAL/CLOCK/PM )</text>
<text x="247.2" y="205.8">LA470</text>
</g>
<g font-size="3.1">
<text x="29.4" y="2.8">5</text>
<text x="88.2" y="2.8">4</text>
<text x="147" y="2.8">3</text>
<text x="205.7" y="2.8">2</text>
<text x="264.5" y="2.8">1</text>
<text x="0" y="28.7">D</text>
<text x="294" y="28.7">D</text>
<text x="0" y="80.7">C</text>
<text x="294" y="80.7">C</text>
<text x="0" y="132.7">B</text>
<text x="294" y="132.7">B</text>
<text x="0" y="184.6">A</text>
<text x="294" y="184.6">A</text>
<text x="29.4" y="210.7">5</text>
<text x="88.2" y="210.7">4</text>
<text x="147" y="210.7">3</text>
<text x="205.7" y="210.7">2</text>
<text x="264.5" y="210.7">1</text>
</g>
<text font-size="2.8" fill="#00f" x="110.3" y="11.3">SANDY</text>
<text font-size="2.8" x="288.1" y="205.3">-1</text>
<text font-size="2.3" x="71.2" y="85.7">DY</text>
<g font-size="2.1">
<text x="231.2" y="3.4">Disabling Guidelines:</text>
<text x="231.2" y="5.7">If motherboard only supports external graphics:</text>
<text x="231.2" y="7.9">Connect DPLL_REF_SSCLK on Processor to GND through</text>
<text x="231.2" y="10.2">1K +/- 5% resistor.</text>
<text x="231.2" y="12.4">Connect DPLL_REF_SSCLK# on Processor to VCCP</text>
<text x="231.2" y="14.6">through 1K +/- 5% resistorpower (~15 mW) may be</text>
<text x="231.2" y="16.9">wasted.</text>
<text x="160.1" y="51.4">Signal Routing Guideline:</text>
<text x="160.1" y="53.7">SM_RCOMP keep routing length less than 500 mils.</text>
</g>
<g font-size="1.9" fill="#00f">
<text x="252.5" y="28.5">DY</text>
<text x="94.3" y="112.1">2ND = 62.10040.771</text>
<text x="99.6" y="110.3">62.10055.421</text>
<text x="46.3" y="140.5">DY</text>
</g>
<g font-size="1.6" fill="#000080">
<text x="99.6" y="6.8">CPU1B</text>
<text x="12.5" y="21">R501</text>
<text x="43.4" y="21.9">TPAD14-GP</text>
<text x="54.1" y="21.9">TP501</text>
<text x="253.4" y="19.6">RN502</text>
<text x="10.7" y="26.3">62R2J-GP</text>
<text x="252.5" y="26.3">SRN1KJ-7-GP</text>
<text x="26.5" y="31.7">C502</text>
<text x="26.5" y="33.3">SC47P50V2JN-3GP</text>
<text x="43.4" y="30.8">TPAD14-GP</text>
<text x="54.1" y="30.8">TP502</text>
<text x="177.8" y="37">4K99R2F-L-GP</text>
<text x="67.6" y="47.7">56R2J-4-GP</text>
<text x="69.4" y="42.3">R513</text>
<text x="176.1" y="45.9">R507</text>
<text x="176.1" y="47.7">R508</text>
<text x="176.1" y="44.1">R506</text>
<text x="192.1" y="45.9">25D5R2F-GP</text>
<text x="192.1" y="47.7">200R2F-L-GP</text>
<text x="192.1" y="44.1">140R2F-GP</text>
<text x="23" y="61.7">10KR2J-3-GP</text>
<text x="190.3" y="61">TP511</text>
<text x="190.3" y="62.8">TP512</text>
<text x="196.7" y="61">TPAD14-GP</text>
<text x="196.7" y="62.8">TPAD14-GP</text>
<text x="190.3" y="69.9">TP515</text>
<text x="190.3" y="66.3">TP513</text>
<text x="190.3" y="68.1">TP514</text>
<text x="196.7" y="69.9">TPAD14-GP</text>
<text x="196.7" y="66.3">TPAD14-GP</text>
<text x="196.7" y="68.1">TPAD14-GP</text>
<text x="67.6" y="74.3">R504</text>
<text x="76.5" y="77.9">0R0402-PAD</text>
<text x="190.3" y="73.4">TP516</text>
<text x="190.3" y="75.2">TP517</text>
<text x="196.7" y="73.4">TPAD14-GP</text>
<text x="196.7" y="75.2">TPAD14-GP</text>
<text x="71.2" y="83.2">R505</text>
<text x="252.5" y="81.4">RN501</text>
<text x="74.5" y="84.8">0R2J-2-GP</text>
<text x="190.3" y="89.5">TP504</text>
<text x="190.3" y="87.7">TP503</text>
<text x="196.7" y="89.5">TPAD14-GP</text>
<text x="196.7" y="87.7">TPAD14-GP</text>
<text x="190.3" y="93">TP506</text>
<text x="190.3" y="94.8">TP507</text>
<text x="190.3" y="91.2">TP505</text>
<text x="196.7" y="93">TPAD14-GP</text>
<text x="196.7" y="94.8">TPAD14-GP</text>
<text x="196.7" y="91.2">TPAD14-GP</text>
<text x="247.2" y="95.7">R511</text>
<text x="249" y="92.1">SRN51J-1-GP</text>
<text x="263.2" y="95.7">51R2J-2-GP</text>
<text x="190.3" y="96.6">TP508</text>
<text x="190.3" y="98.3">TP509</text>
<text x="190.3" y="100.1">TP510</text>
<text x="196.7" y="96.6">TPAD14-GP</text>
<text x="196.7" y="98.3">TPAD14-GP</text>
<text x="196.7" y="100.1">TPAD14-GP</text>
<text x="34.5" y="110.8">TPAD14-GP</text>
<text x="45.2" y="110.8">TP518</text>
<text x="99.6" y="108.1">SANDY</text>
<text x="250.7" y="122.3">R516</text>
<text x="263.2" y="122.3">1KR2J-1-GP</text>
<text x="53.2" y="138.3">R512</text>
<text x="53.2" y="140">75R2J-1-GP</text>
<text x="62.3" y="148.1">R510</text>
<text x="62.3" y="155.4">1K5R2F-2-GP</text>
<text x="76.3" y="157.9">R509</text>
<text x="76.3" y="159.5">750R2F-GP</text>
</g>
<text font-size="1.6" fill="#00f" x="151.2" y="6.6">2 OF 9</text>
<g font-size="1.6">
<text x="3.8" y="17.1">1D05V_VTT</text>
<text x="95.5" y="16">C26</text>
<text x="157.7" y="16">A27</text>
<text x="157.7" y="14.2">A28</text>
<text x="10.4" y="23.1">1</text>
<text x="19" y="23.1">2</text>
<text x="63.5" y="21.3">1</text>
<text x="94.4" y="21.3">AN34</text>
<text x="157.7" y="23.1">A16</text>
<text x="250.4" y="21.3">1</text>
<text x="250.4" y="23.1">2</text>
<text x="260.9" y="23.1">3</text>
<text x="260.9" y="21.3">4</text>
<text x="268.5" y="23.5">1D05V_VTT</text>
<text x="23.1" y="29" transform="rotate(-90 23.1 29)">1</text>
<text x="157.7" y="24.8">A15</text>
<text x="23.1" y="34.1" transform="rotate(-90 23.1 34.1)">2</text>
<text x="63.5" y="30.2">1</text>
<text x="94.7" y="30.2">AL33</text>
<text x="170.4" y="35.5">1R502</text>
<text x="179.1" y="35.5">2</text>
<text x="250.7" y="33.2">SB_0830</text>
<text x="94.4" y="37.3">AN33</text>
<text x="157.7" y="37.3">R8</text>
<text x="67.3" y="44.4">1</text>
<text x="75.9" y="44.4">2</text>
<text x="94.7" y="44.4">AL32</text>
<text x="157.7" y="46.2">A5</text>
<text x="157.7" y="48">A4</text>
<text x="157.7" y="44.4">AK1</text>
<text x="181.1" y="46.2">1</text>
<text x="181.1" y="48">1</text>
<text x="181.1" y="44.4">1</text>
<text x="189.7" y="46.2">2</text>
<text x="189.7" y="48">2</text>
<text x="189.7" y="44.4">2</text>
<text x="94.4" y="51.5">AN32</text>
<text x="15.7" y="60.4">1R503</text>
<text x="24.4" y="60.4">2</text>
<text x="157.7" y="60.4">AP29</text>
<text x="157.7" y="62.2">AP27</text>
<text x="157.7" y="65.7">AR26</text>
<text x="184.6" y="60.4">1</text>
<text x="184.6" y="65.7">1</text>
<text x="184.6" y="62.2">1</text>
<text x="94.2" y="69.3">AM34</text>
<text x="157.7" y="67.5">AR27</text>
<text x="157.7" y="69.3">AP30</text>
<text x="184.6" y="69.3">1</text>
<text x="184.6" y="67.5">1</text>
<text x="67.3" y="76.4">1</text>
<text x="75.9" y="76.4">2</text>
<text x="94.5" y="76.4">AP33</text>
<text x="157.7" y="72.9">AR28</text>
<text x="157.7" y="74.6">AP26</text>
<text x="184.6" y="72.9">1</text>
<text x="184.6" y="74.6">1</text>
<text x="272.2" y="75.8">1D05V_VTT</text>
<text x="67.3" y="83.5">1</text>
<text x="75.9" y="83.5">2</text>
<text x="96.4" y="83.5">V8</text>
<text x="157.7" y="81.7">AL35</text>
<text x="250.4" y="83.5">1</text>
<text x="260.9" y="83.5">8</text>
<text x="157.7" y="87.1">AT28</text>
<text x="157.7" y="88.9">AR29</text>
<text x="184.6" y="88.9">1</text>
<text x="184.6" y="87.1">1</text>
<text x="250.4" y="85.3">2</text>
<text x="250.4" y="87.1">3</text>
<text x="250.4" y="88.9">4</text>
<text x="260.9" y="88.9">5</text>
<text x="260.9" y="87.1">6</text>
<text x="260.9" y="85.3">7</text>
<text x="94.4" y="92.4">AR33</text>
<text x="157.7" y="90.6">AR30</text>
<text x="157.7" y="92.4">AT30</text>
<text x="157.7" y="94.2">AP32</text>
<text x="157.7" y="96">AR31</text>
<text x="184.6" y="96">1</text>
<text x="184.6" y="92.4">1</text>
<text x="184.6" y="94.2">1</text>
<text x="184.6" y="90.6">1</text>
<text x="252.2" y="96">1</text>
<text x="260.9" y="96">2</text>
<text x="157.7" y="97.7">AT31</text>
<text x="157.7" y="99.5">AR32</text>
<text x="184.6" y="97.7">1</text>
<text x="184.6" y="99.5">1</text>
<text x="54.6" y="110.2">1</text>
<text x="201" y="109.7">SB_0820</text>
<text x="273.7" y="113.1">3D3V_S0</text>
<text x="254" y="120.9">1</text>
<text x="262.6" y="120.9">2</text>
<text x="46.4" y="130.9">1D05V_VTT</text>
<text x="49.8" y="135.7" transform="rotate(-90 49.8 135.7)">1</text>
<text x="49.8" y="144.4" transform="rotate(-90 49.8 144.4)">2</text>
<text x="60.2" y="151.1">1</text>
<text x="68.8" y="151.1">2</text>
<text x="72.9" y="155.2" transform="rotate(-90 72.9 155.2)">1</text>
<text x="72.9" y="163.9" transform="rotate(-90 72.9 163.9)">2</text>
<text x="227.6" y="183.7">&lt;Variant Name&gt;</text>
<text x="257.8" y="191.7">21F, 88, Sec.1, Hsin Tai Wu Rd., Hsichih,</text>
<text x="227.6" y="197">Title</text>
<text x="257.8" y="193.5">Taipei Hsien 221, Taiwan, R.O.C.</text>
<text x="227.6" y="202.4">Size</text>
<text x="234.7" y="202.4">Document Number</text>
<text x="286.3" y="202.4">Rev</text>
<text x="227.6" y="207.7">Date:</text>
<text x="227.6" y="204.1">A3</text>
<text x="233" y="207.3">Thursday, December 16, 2010</text>
<text x="263.2" y="207.7">Sheet</text>
<text x="270.3" y="207.7">5</text>
<text x="277.4" y="207.7">of</text>
<text x="286.3" y="207.7">97</text>
</g>
<g font-size="1.6" fill="#f00">
<text x="42.7" y="16.4">18</text>
<text x="48.2" y="16.4">H_SNB_IVB#</text>
<text x="194.9" y="14.8">CLK_EXP_P</text>
<text x="194.9" y="16.6">CLK_EXP_N</text>
<text x="206.3" y="14.8">20</text>
<text x="206.3" y="16.6">20</text>
<text x="23.5" y="22.8">H_PROCHOT#</text>
<text x="78.6" y="21">SKTOCC#_R</text>
<text x="164" y="22.8">CLK_DP_P_R</text>
<text x="186.9" y="23.5">CLK_DP_P_R</text>
<text x="198.5" y="23.5">20</text>
<text x="238.6" y="21">CLK_DP_P_R</text>
<text x="238.6" y="22.8">CLK_DP_N_R</text>
<text x="78.6" y="29.9">H_CATERR#</text>
<text x="164" y="24.6">CLK_DP_N_R</text>
<text x="186.9" y="25.3">CLK_DP_N_R</text>
<text x="198.6" y="25.3">20</text>
<text x="39.2" y="37.9">22,27</text>
<text x="47.2" y="37.9">H_PECI</text>
<text x="200.4" y="37.7">SM_DRAMRST#</text>
<text x="213.6" y="37.7">37</text>
<text x="42.5" y="44.8">27,42</text>
<text x="47.7" y="44.8">H_PROCHOT#</text>
<text x="78.6" y="44.1">H_PROCHOT#_R</text>
<text x="164" y="44.1">SM_RCOMP_0</text>
<text x="164" y="45.9">SM_RCOMP_1</text>
<text x="164" y="47.7">SM_RCOMP_2</text>
<text x="41.3" y="51.9">22,36</text>
<text x="46.4" y="51.9">H_THERMTRIP#</text>
<text x="30.6" y="60.1">H_CPUPWRGD_R</text>
<text x="164" y="60.1">XDP_PRDY#</text>
<text x="164" y="61.9">XDP_PREQ#</text>
<text x="164" y="65.4">XDP_TCLK</text>
<text x="44.3" y="69.9">19 H_PM_SYNC</text>
<text x="164" y="67.2">XDP_TMS</text>
<text x="164" y="69">XDP_TRST#</text>
<text x="36.1" y="76.8">11,22,36,97</text>
<text x="45.9" y="76.8">H_CPUPWRGD</text>
<text x="78.6" y="76.1">H_CPUPWRGD_R</text>
<text x="164" y="72.6">XDP_TDI</text>
<text x="164" y="74.3">XDP_TDO</text>
<text x="37.2" y="83.9">19,37</text>
<text x="42.4" y="83.9">PM_DRAM_PWRGD</text>
<text x="78.6" y="83.2">VDDPWRGOOD</text>
<text x="164" y="81.4">XDP_DBRESET#</text>
<text x="233.3" y="83.2">XDP_TDO</text>
<text x="39.5" y="89.3">37</text>
<text x="42.4" y="89.3">VDDPWRGOOD</text>
<text x="172.8" y="88.6">XDP_BPM1</text>
<text x="172.8" y="86.8">XDP_BPM0</text>
<text x="233.3" y="88.6">XDP_TCLK</text>
<text x="233.3" y="86.8">XDP_TDI</text>
<text x="233.3" y="85">XDP_TMS</text>
<text x="78.6" y="92.1">BUF_CPU_RST#</text>
<text x="172.8" y="90.3">XDP_BPM2</text>
<text x="172.8" y="92.1">XDP_BPM3</text>
<text x="172.8" y="93.9">XDP_BPM4</text>
<text x="172.8" y="95.7">XDP_BPM5</text>
<text x="233.3" y="95.7">XDP_TRST#</text>
<text x="172.8" y="97.5">XDP_BPM6</text>
<text x="172.8" y="99.2">XDP_BPM7</text>
<text x="57.3" y="109.9">VDDPWRGOOD</text>
<text x="210.2" y="121.3">22,36</text>
<text x="215.3" y="121.3">XDP_DBRESET#</text>
<text x="236.9" y="120.6">XDP_DBRESET#</text>
<text x="6.1" y="151.7">11,18,27,31,36,65,66,71,83,97</text>
<text x="29.7" y="151.7">PLT_RST#</text>
<text x="80.4" y="150.8">BUF_CPU_RST#</text>
</g>
<g font-size="1.6" fill="#004080">
<text x="100.5" y="16.7">SNB_IVB#</text>
<text x="150.6" y="16.7">BCLK#</text>
<text x="151.5" y="14.9">BCLK</text>
<text x="100.5" y="22.1">SKTOCC#</text>
<text x="141.5" y="23.8">DPLL_REF_SSCLK</text>
<text x="140.6" y="25.6">DPLL_REF_SSCLK#</text>
<text x="100.5" y="30.9">CATERR#</text>
<text x="100.5" y="38.1">PECI</text>
<text x="143.6" y="38.1">SM_DRAMRST#</text>
<text x="100.5" y="45.2">PROCHOT#</text>
<text x="145.5" y="46.9">SM_RCOMP1</text>
<text x="145.5" y="45.2">SM_RCOMP0</text>
<text x="100.5" y="52.3">THERMTRIP#</text>
<text x="145.5" y="48.7">SM_RCOMP2</text>
<text x="150.2" y="62.9">PREQ#</text>
<text x="150.3" y="61.2">PRDY#</text>
<text x="100.5" y="70.1">PM_SYNC</text>
<text x="150.6" y="70.1">TRST#</text>
<text x="152.3" y="68.3">TMS</text>
<text x="152.4" y="66.5">TCK</text>
<text x="100.5" y="77.2">UNCOREPWRGOOD</text>
<text x="152.2" y="75.4">TDO</text>
<text x="153" y="73.6">TDI</text>
<text x="151.4" y="82.5">DBR#</text>
<text x="100.5" y="84.3">SM_DRAMPWROK</text>
<text x="150.4" y="87.8">BPM#0</text>
<text x="150.4" y="89.6">BPM#1</text>
<text x="100.5" y="93.2">RESET#</text>
<text x="150.4" y="91.4">BPM#2</text>
<text x="150.4" y="93.2">BPM#3</text>
<text x="150.4" y="95">BPM#4</text>
<text x="150.4" y="96.7">BPM#5</text>
<text x="150.4" y="98.5">BPM#6</text>
<text x="150.4" y="100.3">BPM#7</text>
</g>
</svg>
